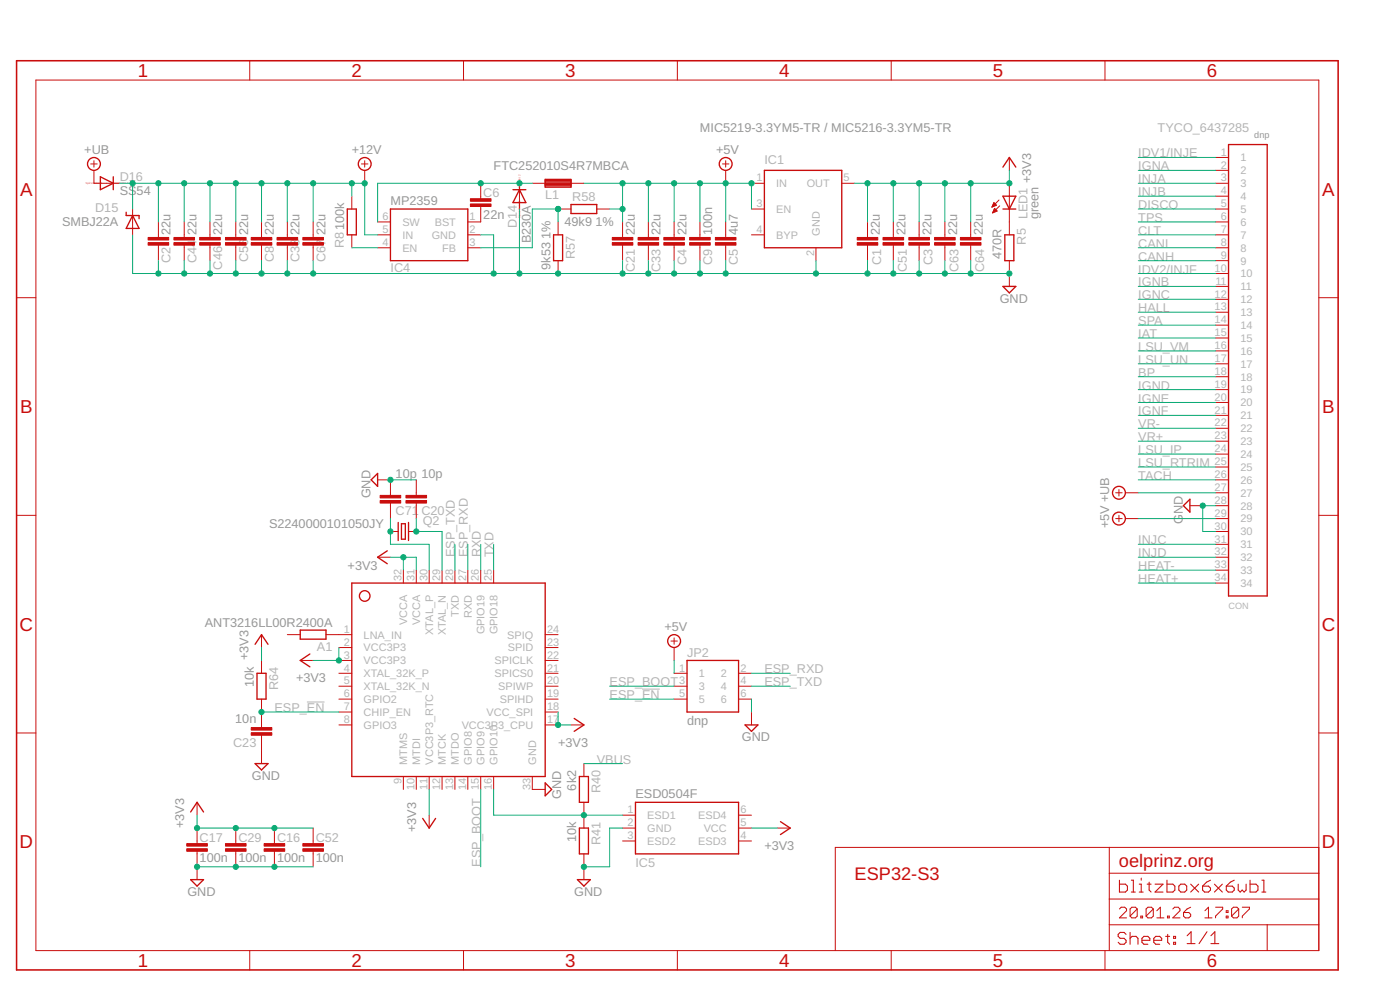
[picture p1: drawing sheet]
<svg xmlns="http://www.w3.org/2000/svg" width="420mm" height="297mm" viewBox="0 0 420 297" stroke-linecap="round" stroke-linejoin="round" font-family="sans-serif">
<path d="M92.1 210.6h5.3M192.7 206.8h5.3" fill="none" stroke="#b4b4b4" stroke-width=".3"/>
<g fill="none" stroke="#c90d0c" stroke-width=".3">
<path d="M75 18.2v5.8M139.1 18.2v5.8M203.3 18.2v5.8M267.5 18.2v5.8M331.6 18.2v5.8M10.8 24h385v261.2h-385zM27.2 49.2h2M28.2 51.1v3.9h7.7M28.2 48.2v1.9M105.6 58.9v3.8M108.5 49.2h1.9M109.5 48.2v1.9"/>
<path d="M109.5 51.1v3.9M144.3 55v4.6M155.9 55v7.7M159.7 55h3.9M171.4 55h3.8M216.8 49.2h2M217.8 48.2v1.9M217.8 51.1v3.9M225.5 55h3.9M252.6 55h3.9M302.9 47.2v3.9M302.9 55v15.5"/>
<path d="M364.8 55h3.9M364.8 47.2h3.9M364.8 51.1h3.9M364.8 58.9h3.9M39.8 62.7v7.8M47.5 66.6v4.6M47.5 73.6v4.6M55.3 66.6v4.6M55.3 73.6v4.6M63 66.6v4.6M63 73.6v4.6M70.8 66.6v4.6"/>
<path d="M70.8 73.6v4.6M78.5 66.6v4.6M78.5 73.6v4.6M86.2 66.6v4.6M86.2 73.6v4.6M94 66.6v4.6M94 73.6v4.6M105.6 70.5v3.8M113.3 70.5h3.9M113.3 66.6h3.9M113.3 74.3h3.9M140.4 70.5h3.9"/>
<path d="M140.4 74.3h3.9M144.3 62v4.6h-3.9M167.5 62.7h3.9M167.5 66.6v3.9M167.5 78.2v3.9M179.1 62.7h3.9M186.8 66.6v4.6M186.8 73.6v4.6M194.6 66.6v4.6M194.6 73.6v4.6M202.3 66.6v4.6M202.3 73.6v4.6"/>
<path d="M210.1 66.6v4.6M210.1 73.6v4.6M217.8 66.6v4.6M217.8 73.6v4.6M225.5 62.7h3.9M225.5 70.5h3.9M244.9 74.3v3.9M260.3 66.6v4.6M260.3 73.6v4.6M268.1 66.6v4.6M268.1 73.6v4.6M275.8 66.6v4.6"/>
<path d="M275.8 73.6v4.6M283.6 66.6v4.6M283.6 73.6v4.6M291.3 66.6v4.6M291.3 73.6v4.6M297.8 62h.4M297.9 61.7h.7M297.9 63.8h.3M298 61.6h1M298 63.5h.7M298 61.3h.8M298.1 61.2h.5"/>
<path d="M298.1 63.4h1M298.2 60.9h.2M298.2 63.1h.9M298.3 60.8l.7 .8-1.3 .5zM298.3 62.9h.6M298.4 62.7h.3M298.5 62.5l.8 .8-1.4 .6zM298.5 62.5h.1M299.8 60l-2.1 2.1M300 61.8l-2.1 2.1M302.9 78.2v7.7M364.8 62.7h3.9"/>
<path d="M364.8 70.5h3.9M364.8 66.6h3.9M364.8 74.3h3.9M364.8 78.2h3.9M5 89.3h5.8M364.8 82.1h3.9M364.8 85.9h3.9M364.8 89.8h3.9M364.8 93.7h3.9M364.8 97.6h3.9M395.8 89.3h5.8M364.8 101.4h3.9"/>
<path d="M364.8 105.3h3.9M364.8 109.2h3.9M364.8 113h3.9M364.8 116.9h3.9M364.8 120.8h3.9M364.8 124.6h3.9M364.8 128.5h3.9M364.8 132.4h3.9M364.8 136.2h3.9M5 154.6h5.8M113.3 144h3.9v4.6M117.2 159.5h2.3"/>
<path d="M117.2 150.9v4.7M122.6 159.5h2.3M124.9 144v4.6M124.9 150.9v4.7M334.8 147.8h2M334.8 155.6h2M335.8 146.9v1.9M335.8 154.6v1.9M337.8 147.8h3.8M337.8 155.6h3.8M357.1 151.7h3.9M364.8 159.5h3.9"/>
<path d="M364.8 144h3.9M364.8 147.8h3.9M364.8 151.7h3.9M364.8 155.6h3.9M364.8 140.1h3.9M395.8 154.6h5.8M113.3 167.2h3.9M121.1 171.1v3.8M124.9 171.1v3.8M128.8 171.1v3.8M132.7 171.1v3.8M136.5 171.1v3.8"/>
<path d="M140.4 171.1v3.8M144.3 171.1v3.8M148.1 171.1v3.8M364.8 167.2h3.9M364.8 163.3h3.9M364.8 171.1h3.9M364.8 174.9h3.9M78.5 190.4v3.9M78.5 198.2v3.8M86.2 190.4h3.9M90.1 198.2h3.9M97.8 190.4h7.8"/>
<path d="M101.7 194.3h3.9M101.7 198.2h3.9M163.6 190.4h3.9M163.6 194.3h3.9M163.6 198.2h3.9M201.4 192.3h1.9M202.3 191.4v1.9M202.3 194.3v3.9M5 219.9h5.8M78.5 209.8v8.5M101.7 202h3.9M101.7 205.9h3.9"/>
<path d="M101.7 209.8h3.9M101.7 213.6h3.9M101.7 217.5h3.9M163.6 202h3.9M163.6 205.9h3.9M163.6 209.8h3.9M163.6 213.6h3.9M163.6 217.5h3.9M171.4 217.5h3.8M202.3 202h3.9M202.3 205.9h3.9M202.3 209.8h3.9"/>
<path d="M221.7 202h3.8M221.7 205.9h3.8M221.7 209.8h3.8M225.5 213.6v3.9M395.8 219.9h5.8M78.5 220.6v8.5M121.1 233v3.9M124.9 233v3.9M128.8 233v3.9M132.7 233v3.9M136.5 233v3.9M140.4 233v3.9"/>
<path d="M144.3 233v3.9M148.1 233v3.9M159.7 233v3.9h3.9M175.2 229.1v3.9M59.1 240.7v3.9M59.1 248.5v4.6M59.1 255.4v8.5M70.8 248.5v4.6M70.8 255.4v4.7M82.4 248.5v4.6M82.4 255.4v4.7M94 248.5v4.6"/>
<path d="M94 255.4v4.7M128.8 244.6v3.9M175.2 240.7v7.8M175.2 256.2v7.7M186.8 244.6h3.9M186.8 248.5h3.9M186.8 252.3h3.9M221.7 244.6h3.8M221.7 248.5h3.8M221.7 252.3h3.8M233.3 248.5h3.9M332.9 254.3v30.9"/>
<path d="M395.8 254.3h-145.1v30.9M332.9 277.5h62.9M332.9 269.7h62.9M332.9 262h62.9M336 272.7l.5-.5h1l.6 .5v.6l-2.1 2.1h2.1M341.3 272.7v2.2l-.5 .5h-1.1l-.5-.5M341.3 272.7l-.5-.5h-1.1l-.5 .5v2.2M341.3 272.7l-2.1 2.2M342.4 274.9h.5v.5h-.5zM346.1 272.7v2.2l-.5 .5h-1.1l-.5-.5M346.1 272.7l-.5-.5h-1.1l-.5 .5v2.2M346.1 272.7l-2.1 2.2"/>
<path d="M347.2 275.4h2.1M347.2 273.3l1-1.1v3.2M350.4 274.9h.5v.5h-.5zM352 272.7l.5-.5h1.1l.5 .5v.6l-2.1 2.1h2.1M355.2 273.8h1.6l.5 .5v.6l-.5 .5h-1.1l-.5-.5zM357.3 272.2l-1 .5-1.1 1.1M361.6 275.4h2.1M361.6 273.3l1.1-1.1v3.2M364.8 272.2h2.1v.5l-2.1 2.2v.5M368 274.9h.6v.5h-.6zM368 273.3h.6v.5h-.6zM371.8 272.7v2.2l-.6 .5h-1l-.6-.5"/>
<path d="M371.8 272.7l-.6-.5h-1l-.6 .5v2.2M371.8 272.7l-2.2 2.2M372.8 272.2h2.2v.5l-2.2 2.2v.5M380.3 277.5v7.7M75 285.2v5.8M139.1 285.2v5.8M203.3 285.2v5.8M267.5 285.2v5.8M331.6 285.2v5.8"/>
</g>
<g fill="#c90d0c" stroke="#c90d0c" stroke-width=".3">
<path d="M199.2 71.2h6.2v.8h-6.2z"/>
<path d="M199.2 72.8h6.2v.8h-6.2z"/>
<path d="M67.7 254.7h6.2v.7h-6.2z"/>
<path d="M67.7 253.1h6.2v.8h-6.2z"/>
<path d="M257.3 71.2h6.1v.8h-6.1z"/>
<path d="M257.3 72.8h6.1v.8h-6.1z"/>
<path d="M265 71.2h6.2v.8h-6.2z"/>
<path d="M265 72.8h6.2v.8h-6.2z"/>
<path d="M52.2 71.2h6.2v.8h-6.2z"/>
<path d="M52.2 72.8h6.2v.8h-6.2z"/>
<path d="M59.9 71.2h6.2v.8h-6.2z"/>
<path d="M59.9 72.8h6.2v.8h-6.2z"/>
<path d="M67.7 71.2h6.2v.8h-6.2z"/>
<path d="M67.7 72.8h6.2v.8h-6.2z"/>
<path d="M141.2 61.2h6.2v.8h-6.2z"/>
<path d="M141.2 59.6h6.2v.8h-6.2z"/>
<path d="M183.7 71.2h6.2v.8h-6.2z"/>
<path d="M183.7 72.8h6.2v.8h-6.2z"/>
<path d="M191.5 71.2h6.2v.8h-6.2z"/>
<path d="M191.5 72.8h6.2v.8h-6.2z"/>
<path d="M44.4 71.2h6.2v.8h-6.2z"/>
<path d="M44.4 72.8h6.2v.8h-6.2z"/>
<path d="M75.4 71.2h6.2v.8h-6.2z"/>
<path d="M75.4 72.8h6.2v.8h-6.2z"/>
<path d="M207 72.8h6.1v.8h-6.1z"/>
<path d="M207 71.2h6.1v.8h-6.1z"/>
<path d="M79.3 254.7h6.1v.7h-6.1z"/>
<path d="M79.3 253.1h6.1v.8h-6.1z"/>
<path d="M56 254.7h6.2v.7h-6.2z"/>
<path d="M56 253.1h6.2v.8h-6.2z"/>
<path d="M121.8 150.2h6.2v.7h-6.2z"/>
<path d="M121.8 148.6h6.2v.8h-6.2z"/>
<path d="M114.1 150.2h6.2v.7h-6.2z"/>
<path d="M114.1 148.6h6.2v.8h-6.2z"/>
<path d="M75.4 219.8h6.2v.8h-6.2z"/>
<path d="M75.4 218.3h6.2v.8h-6.2z"/>
<path d="M272.8 71.2h6.1v.8h-6.1z"/>
<path d="M272.8 72.8h6.1v.8h-6.1z"/>
<path d="M214.7 71.2h6.2v.8h-6.2z"/>
<path d="M214.7 72.8h6.2v.8h-6.2z"/>
<path d="M83.1 71.2h6.2v.8h-6.2z"/>
<path d="M83.1 72.8h6.2v.8h-6.2z"/>
<path d="M90.9 253.1h6.2v.8h-6.2z"/>
<path d="M90.9 254.7h6.2v.7h-6.2z"/>
<path d="M280.5 71.2h6.2v.8h-6.2z"/>
<path d="M280.5 72.8h6.2v.8h-6.2z"/>
<path d="M288.2 71.2h6.2v.8h-6.2z"/>
<path d="M288.2 72.8h6.2v.8h-6.2z"/>
<path d="M90.9 71.2h6.2v.8h-6.2z"/>
<path d="M90.9 72.8h6.2v.8h-6.2z"/>
</g>
<g fill="none" stroke="#c90d0c" stroke-width=".32">
<path d="M336 264.1v3.6h1.8l.5-.6v-1.2l-.5-.6h-1.8M339.2 279.8v3.5M339.5 267.7h1.2M339.5 264.1h.6v3.6M341.9 267.7h1.2M341.9 265.3h.6v2.4M342.5 263.5v.6M344.3 265.3h1.2M344.9 264.7v2.4l.6 .6M346.6 265.3h2.4l-2.4 2.4h2.4M350.2 264.1v3.6h1.8l.6-.6v-1.2l-.6-.6h-1.8M353.8 265.9l.6-.6h1.2l.6 .6v1.2l-.6 .6h-1.2l-.6-.6z"/>
<path d="M357.3 265.3l2.4 2.4M359.7 265.3l-2.4 2.4M360.9 265.9h1.8l.6 .6v.6l-.6 .6h-1.2l-.6-.6zM362.2 279.6l-2.3 3.5M363.3 264.1l-1.2 .6-1.2 1.2M364.5 265.3l2.3 2.4M366.8 265.3l-2.3 2.4M368 265.9h1.8l.6 .6v.6l-.6 .6h-1.2l-.6-.6zM370.4 264.1l-1.2 .6-1.2 1.2M371.6 265.3v1.8l.6 .6 .6-.6 .6 .6 .6-.6v-1.8M375.2 264.1v3.6h1.7l.6-.6v-1.2l-.6-.6h-1.7M378.7 267.7h1.2"/>
<path d="M378.7 264.1h.6v3.6M337.9 280.4l-.5-.6h-1.2l-.6 .6v.5l.6 .6h1.2l.5 .6v.6l-.5 .6h-1.2l-.6-.6M339.2 281.5l.5-.6h1.2l.6 .6v1.8M342.7 282.1h2.4v-.6l-.6-.6h-1.2l-.6 .6v1.2l.6 .6h1.2M346.3 282.1h2.3v-.6l-.6-.6h-1.1l-.6 .6v1.2l.6 .6h1.1M349.8 280.9h1.2M350.4 280.4v2.3l.6 .6M352.2 280.9h.6v.6h-.6zM352.2 282.7h.6v.6h-.6zM356.3 280.8l1.2-1.2v3.5M356.3 283.1h2.3M363.4 283.1h2.4"/>
<path d="M363.4 280.8l1.2-1.2v3.5"/>
</g>
<path d="M5 18.2h396.6v272.8h-396.6z" fill="none" stroke="#c90d0c" stroke-width=".47"/>
<g fill="none" stroke="#c90d0c" stroke-width=".4">
<path d="M30.1 53l3.9 2-3.9 1.9zM34 53v3.9M153.9 56.9h3.9M155.9 56.9l1.9 3.9h-3.9zM163.6 53.8h7.8v2.4h-7.8zM163.6 55.8h7.8M163.6 55.4h7.8M163.6 54.2h7.8M163.6 54.6h7.8M163.6 55h7.8M229.4 51.1h23.2v23.2h-23.2zM301 58.9h3.9l-2 3.8z"/>
<path d="M301 50.1l1.9-2.9 2 2.9M368.7 43.4h11.6v135.4h-11.6zM37.9 63.7v1h3.8v.9M39.8 64.7l1.9 3.8h-3.8zM104.2 62.7h2.7v7.8h-2.7zM117.2 62.7h23.2v15.5h-23.2zM166.1 70.5h2.7v7.7h-2.7zM171.4 61.4h7.7v2.7h-7.7zM301 62.7h3.9M301.6 70.5h2.7v7.7h-2.7zM301 85.9h3.9l-2 2zM111.4 144l1.9-2v3.9z"/>
<path d="M119.5 156.8v5.4M120.5 157.1h1.1v4.7h-1.1zM122.6 156.8v5.4M355.2 151.7l1.9-1.9v3.8zM105.6 174.9h58v58.1h-58zM116.2 165.3l-2.9 1.9 2.9 1.9M76.6 193.3l1.9-2.9 1.9 2.9M90.1 189.1h7.7v2.7h-7.7zM93 196.2l-2.9 2 2.9 1.9M206.2 198.2h15.5v15.4h-15.5zM77.1 202h2.7v7.8h-2.7zM172.3 215.6l2.9 1.9-2.9 1.9"/>
<path d="M223.6 217.5h3.9l-2 1.9zM76.6 229.1h3.8l-1.9 1.9zM163.6 234.9l2 2-2 1.9zM173.9 233h2.7v7.7h-2.7zM57.2 243.6l1.9-2.9 2 2.9M126.9 245.6l1.9 2.9 1.9-2.9M173.9 248.5h2.7v7.7h-2.7zM190.7 240.7h31v15.5h-31zM234.2 246.5l3 2-3 1.9M57.2 263.9h3.9l-2 2zM173.3 263.9h3.9l-2 2z"/>
<circle cx="28.2" cy="49.2" r="1.93"/>
<circle cx="109.5" cy="49.2" r="1.93"/>
<circle cx="217.8" cy="49.2" r="1.93"/>
<circle cx="335.8" cy="147.8" r="1.93"/>
<circle cx="335.8" cy="155.6" r="1.93"/>
<circle cx="109.5" cy="178.8" r="1.59"/>
<circle cx="202.3" cy="192.3" r="1.93"/>
</g>
<g fill="none" stroke="#0dab76" stroke-width=".3">
<path d="M35.9 55h73.6v15.5h3.8M39.8 55v7.7M47.5 55v11.6M55.3 55v11.6M63 55v11.6M70.8 55v11.6M78.5 55v11.6M86.2 55v11.6M94 55v11.6M105.6 55v3.9M159.7 55h-46.4v11.6M175.2 55h50.3v7.7"/>
<path d="M186.8 55v11.6M194.6 55v11.6M202.3 55v11.6M210.1 55v11.6M217.8 55v11.6M260.3 55v11.6M268.1 55v11.6M275.8 55v11.6M283.6 55v11.6M291.3 55v11.6M302.9 51.1v3.9h-46.4M341.6 55h23.2"/>
<path d="M341.6 51.1h23.2M341.6 58.9h23.2M341.6 47.2h23.2M39.8 70.5v11.6h263.1M47.5 78.2v3.9M55.3 78.2v3.9M63 78.2v3.9M70.8 78.2v3.9M78.5 78.2v3.9M86.2 78.2v3.9M94 78.2v3.9M105.6 74.3h7.7"/>
<path d="M144.3 70.5h3.8v11.6M155.9 62.7v19.4M167.5 66.6v-3.9h-7.8v11.6h-15.4M183 62.7h3.8M186.8 78.2v3.9M194.6 78.2v3.9M202.3 78.2v3.9M210.1 78.2v3.9M217.8 78.2v3.9M244.9 78.2v3.9M260.3 78.2v3.9M268.1 78.2v3.9"/>
<path d="M275.8 78.2v3.9M283.6 78.2v3.9M291.3 78.2v3.9M341.6 70.5h23.2M341.6 62.7h23.2M341.6 74.3h23.2M341.6 66.6h23.2M341.6 78.2h23.2M341.6 82.1h23.2M341.6 97.6h23.2M341.6 89.8h23.2M341.6 85.9h23.2"/>
<path d="M341.6 93.7h23.2M341.6 101.4h23.2M341.6 116.9h23.2M341.6 113h23.2M341.6 105.3h23.2M341.6 109.2h23.2M341.6 128.5h23.2M341.6 132.4h23.2M341.6 124.6h23.2M341.6 120.8h23.2M341.6 136.2h23.2M117.2 144h7.7"/>
<path d="M117.2 155.6v7.7h11.6v7.8M124.9 155.6v3.9h7.8v11.6M341.6 144h23.2M341.6 147.8h23.2M341.6 155.6h23.2M341.6 140.1h23.2M364.8 151.7h-3.8v7.8h3.8M117.2 167.2h7.7v3.9M121.1 167.2v3.9M136.5 163.3v7.8M140.4 163.3v7.8M144.3 163.3v7.8"/>
<path d="M148.1 163.3v7.8M341.6 167.2h23.2M341.6 163.3h23.2M341.6 171.1h23.2M341.6 174.9h23.2M78.5 194.3v3.9M101.7 194.3v3.9h-7.7M202.3 198.2v3.8M78.5 213.6h23.2M167.5 213.6v3.9h3.9M183 205.9h19.3M183 209.8h19.3"/>
<path d="M225.5 209.8v3.8M225.5 205.9h11.7M225.5 202h11.7M128.8 236.9v7.7M144.3 236.9v23.2M148.1 236.9v7.7h38.7M175.2 229.1h11.6M59.1 244.6v3.9h34.9M186.8 248.5h-3.8v11.6h-7.8M225.5 248.5h7.8M59.1 260.1h34.9"/>
</g>
<g fill="#0dab76" stroke="#0dab76" stroke-width=".3">
<circle cx="70.8" cy="260.1" r=".78"/>
<circle cx="59.1" cy="260.1" r=".78"/>
<circle cx="82.4" cy="260.1" r=".78"/>
<circle cx="117.2" cy="144" r=".78"/>
<circle cx="361" cy="151.7" r=".78"/>
<circle cx="175.2" cy="260.1" r=".78"/>
<circle cx="55.3" cy="82.1" r=".78"/>
<circle cx="63" cy="82.1" r=".78"/>
<circle cx="47.5" cy="82.1" r=".78"/>
<circle cx="167.5" cy="82.1" r=".78"/>
<circle cx="155.9" cy="82.1" r=".78"/>
<circle cx="244.9" cy="82.1" r=".78"/>
<circle cx="260.3" cy="82.1" r=".78"/>
<circle cx="268.1" cy="82.1" r=".78"/>
<circle cx="70.8" cy="82.1" r=".78"/>
<circle cx="148.1" cy="82.1" r=".78"/>
<circle cx="78.5" cy="82.1" r=".78"/>
<circle cx="275.8" cy="82.1" r=".78"/>
<circle cx="210.1" cy="82.1" r=".78"/>
<circle cx="202.3" cy="82.1" r=".78"/>
<circle cx="194.6" cy="82.1" r=".78"/>
<circle cx="186.8" cy="82.1" r=".78"/>
<circle cx="217.8" cy="82.1" r=".78"/>
<circle cx="86.2" cy="82.1" r=".78"/>
<circle cx="283.6" cy="82.1" r=".78"/>
<circle cx="291.3" cy="82.1" r=".78"/>
<circle cx="302.9" cy="82.1" r=".78"/>
<circle cx="94" cy="82.1" r=".78"/>
<circle cx="70.8" cy="248.5" r=".78"/>
<circle cx="59.1" cy="248.5" r=".78"/>
<circle cx="82.4" cy="248.5" r=".78"/>
<circle cx="121.1" cy="167.2" r=".78"/>
<circle cx="101.7" cy="198.2" r=".78"/>
<circle cx="167.5" cy="217.5" r=".78"/>
<circle cx="260.3" cy="55" r=".78"/>
<circle cx="268.1" cy="55" r=".78"/>
<circle cx="275.8" cy="55" r=".78"/>
<circle cx="283.6" cy="55" r=".78"/>
<circle cx="291.3" cy="55" r=".78"/>
<circle cx="302.9" cy="55" r=".78"/>
<circle cx="186.8" cy="55" r=".78"/>
<circle cx="186.8" cy="62.7" r=".78"/>
<circle cx="194.6" cy="55" r=".78"/>
<circle cx="225.5" cy="55" r=".78"/>
<circle cx="202.3" cy="55" r=".78"/>
<circle cx="210.1" cy="55" r=".78"/>
<circle cx="217.8" cy="55" r=".78"/>
<circle cx="39.8" cy="55" r=".78"/>
<circle cx="55.3" cy="55" r=".78"/>
<circle cx="63" cy="55" r=".78"/>
<circle cx="70.8" cy="55" r=".78"/>
<circle cx="47.5" cy="55" r=".78"/>
<circle cx="105.6" cy="55" r=".78"/>
<circle cx="109.5" cy="55" r=".78"/>
<circle cx="78.5" cy="55" r=".78"/>
<circle cx="86.2" cy="55" r=".78"/>
<circle cx="94" cy="55" r=".78"/>
<circle cx="144.3" cy="55" r=".78"/>
<circle cx="155.9" cy="55" r=".78"/>
<circle cx="167.5" cy="62.7" r=".78"/>
<circle cx="78.5" cy="213.6" r=".78"/>
<circle cx="117.2" cy="159.5" r=".78"/>
<circle cx="124.9" cy="159.5" r=".78"/>
<circle cx="175.2" cy="244.6" r=".78"/>
</g>
<g font-size="5.6" fill="#c90d0c">
<text x="41.3" y="23.1">1</text>
<text x="105.5" y="23.1">2</text>
<text x="169.7" y="23.1">3</text>
<text x="233.8" y="23.1">4</text>
<text x="298" y="23.1">5</text>
<text x="362.2" y="23.1">6</text>
<text x="6" y="58.7">A</text>
<text x="396.8" y="58.7">A</text>
<text x="6" y="124">B</text>
<text x="396.8" y="124">B</text>
<text x="5.9" y="189.3">C</text>
<text x="396.7" y="189.3">C</text>
<text x="5.9" y="254.6">D</text>
<text x="396.7" y="254.6">D</text>
<text x="41.3" y="290.1">1</text>
<text x="105.5" y="290.1">2</text>
<text x="169.7" y="290.1">3</text>
<text x="233.8" y="290.1">4</text>
<text x="298" y="290.1">5</text>
<text x="362.2" y="290.1">6</text>
</g>
<g font-size="5.5" fill="#c90d0c">
<text x="256.5" y="263.9">ESP32-S3</text>
<text x="335.8" y="260.1">oelprinz.org</text>
</g>
<g font-size="3.8" fill="#969696">
<text x="210.1" y="39.5">MIC5219-3.3YM5-TR / MIC5216-3.3YM5-TR</text>
<text x="25.3" y="46.3">+UB</text>
<text x="105.6" y="46.3">+12V</text>
<text x="214.9" y="46.3">+5V</text>
<text x="148.1" y="51.1">FTC252010S4R7MBCA</text>
<text x="35.9" y="58.5">SS54</text>
<text x="309.5" y="55" transform="rotate(-90 309.5 55)">+3V3</text>
<text x="117.2" y="61.6">MP2359</text>
<text x="145" y="65.6">22n</text>
<text x="311.6" y="65.8" transform="rotate(-90 311.6 65.8)">green</text>
<text x="18.6" y="67.9">SMBJ22A</text>
<text x="51.2" y="70.5" transform="rotate(-90 51.2 70.5)">22u</text>
<text x="59" y="70.5" transform="rotate(-90 59 70.5)">22u</text>
<text x="66.7" y="70.5" transform="rotate(-90 66.7 70.5)">22u</text>
<text x="74.4" y="70.5" transform="rotate(-90 74.4 70.5)">22u</text>
<text x="82.2" y="70.5" transform="rotate(-90 82.2 70.5)">22u</text>
<text x="89.9" y="70.5" transform="rotate(-90 89.9 70.5)">22u</text>
<text x="97.6" y="70.5" transform="rotate(-90 97.6 70.5)">22u</text>
<text x="103.3" y="69" transform="rotate(-90 103.3 69)">100k</text>
<text x="165.2" y="71.6" transform="rotate(-90 165.2 71.6)">1%</text>
<text x="169.4" y="67.8">49k9</text>
<text x="178.7" y="67.8">1%</text>
<text x="190.5" y="70.5" transform="rotate(-90 190.5 70.5)">22u</text>
<text x="198.3" y="70.5" transform="rotate(-90 198.3 70.5)">22u</text>
<text x="206" y="70.5" transform="rotate(-90 206 70.5)">22u</text>
<text x="213.7" y="70.5" transform="rotate(-90 213.7 70.5)">100n</text>
<text x="221.5" y="70.5" transform="rotate(-90 221.5 70.5)">4u7</text>
<text x="264" y="70.5" transform="rotate(-90 264 70.5)">22u</text>
<text x="271.8" y="70.5" transform="rotate(-90 271.8 70.5)">22u</text>
<text x="279.5" y="70.5" transform="rotate(-90 279.5 70.5)">22u</text>
<text x="287.3" y="70.5" transform="rotate(-90 287.3 70.5)">22u</text>
<text x="295" y="70.5" transform="rotate(-90 295 70.5)">22u</text>
<text x="159.3" y="73" transform="rotate(-90 159.3 73)">B230A</text>
<text x="300.6" y="77.6" transform="rotate(-90 300.6 77.6)">470R</text>
<text x="165.2" y="80.9" transform="rotate(-90 165.2 80.9)">9k53</text>
<text x="300" y="90.8">GND</text>
<text x="118.7" y="143.4">10p 10p</text>
<text x="111.2" y="149.5" transform="rotate(-90 111.2 149.5)">GND</text>
<text x="80.7" y="158.3">S2240000101050JY</text>
<text x="332.9" y="158.5" transform="rotate(-90 332.9 158.5)">+5V +UB</text>
<text x="355" y="157.3" transform="rotate(-90 355 157.3)">GND</text>
<text x="104.3" y="171.1">+3V3</text>
<text x="61.4" y="188.1">ANT3216LL00R2400A</text>
<text x="199.4" y="189.4">+5V</text>
<text x="74.6" y="198.2" transform="rotate(-90 74.6 198.2)">+3V3</text>
<text x="76.2" y="206.2" transform="rotate(-90 76.2 206.2)">10k</text>
<text x="88.8" y="204.7">+3V3</text>
<text x="70.6" y="216.9">10n</text>
<text x="206.2" y="217.5">dnp</text>
<text x="167.5" y="224.1">+3V3</text>
<text x="222.6" y="222.3">GND</text>
<text x="75.6" y="233.9">GND</text>
<text x="168.5" y="239.8" transform="rotate(-90 168.5 239.8)">GND</text>
<text x="172.9" y="237.2" transform="rotate(-90 172.9 237.2)">6k2</text>
<text x="190.7" y="239.6">ESD0504F</text>
<text x="55.3" y="248.5" transform="rotate(-90 55.3 248.5)">+3V3</text>
<text x="124.9" y="249.7" transform="rotate(-90 124.9 249.7)">+3V3</text>
<text x="172.9" y="252.7" transform="rotate(-90 172.9 252.7)">10k</text>
<text x="229.4" y="255">+3V3</text>
<text x="59.9" y="258.7">100n</text>
<text x="71.5" y="258.7">100n</text>
<text x="83.1" y="258.7">100n</text>
<text x="94.7" y="258.7">100n</text>
<text x="56.2" y="268.8">GND</text>
<text x="172.3" y="268.8">GND</text>
</g>
<g font-size="3.8" fill="#b4b4b4">
<text x="347.4" y="39.5">TYCO_6437285</text>
<text x="341.6" y="47.2">IDV1/INJE</text>
<text x="229.4" y="49.2">IC1</text>
<text x="341.6" y="51.1">IGNA</text>
<text x="35.9" y="54.3">D16</text>
<text x="145" y="59">C6</text>
<text x="163.6" y="59.6">L1</text>
<text x="341.6" y="58.9">INJB</text>
<text x="341.6" y="55">INJA</text>
<text x="28.6" y="63.7">D15</text>
<text x="171.7" y="60.4">R58</text>
<text x="308.3" y="65.8" transform="rotate(-90 308.3 65.8)">LED1</text>
<text x="341.6" y="62.7">DISCO</text>
<text x="155.1" y="68.5" transform="rotate(-90 155.1 68.5)">D14</text>
<text x="341.6" y="70.5">CLT</text>
<text x="341.6" y="66.6">TPS</text>
<text x="103.2" y="74.6" transform="rotate(-90 103.2 74.6)">R8</text>
<text x="172.5" y="77.8" transform="rotate(-90 172.5 77.8)">R57</text>
<text x="307.9" y="73.4" transform="rotate(-90 307.9 73.4)">R5</text>
<text x="341.6" y="74.3">CANL</text>
<text x="51.2" y="79" transform="rotate(-90 51.2 79)">C2</text>
<text x="59" y="79" transform="rotate(-90 59 79)">C44</text>
<text x="66.7" y="80.9" transform="rotate(-90 66.7 80.9)">C46</text>
<text x="74.4" y="78.6" transform="rotate(-90 74.4 78.6)">C56</text>
<text x="82.2" y="78.6" transform="rotate(-90 82.2 78.6)">C8</text>
<text x="89.9" y="78.6" transform="rotate(-90 89.9 78.6)">C38</text>
<text x="97.6" y="78.6" transform="rotate(-90 97.6 78.6)">C67</text>
<text x="117.2" y="81.7">IC4</text>
<text x="190.5" y="81.7" transform="rotate(-90 190.5 81.7)">C21</text>
<text x="198.3" y="81.7" transform="rotate(-90 198.3 81.7)">C33</text>
<text x="206" y="79.6" transform="rotate(-90 206 79.6)">C4</text>
<text x="213.7" y="79.6" transform="rotate(-90 213.7 79.6)">C9</text>
<text x="221.5" y="79.6" transform="rotate(-90 221.5 79.6)">C5</text>
<text x="264.4" y="79.6" transform="rotate(-90 264.4 79.6)">C1</text>
<text x="272.2" y="81.7" transform="rotate(-90 272.2 81.7)">C51</text>
<text x="279.9" y="79.6" transform="rotate(-90 279.9 79.6)">C3</text>
<text x="287.6" y="81.7" transform="rotate(-90 287.6 81.7)">C63</text>
<text x="295.4" y="81.7" transform="rotate(-90 295.4 81.7)">C64</text>
<text x="341.6" y="78.2">CANH</text>
<text x="341.6" y="82.1">IDV2/INJF</text>
<text x="341.6" y="89.8">IGNC</text>
<text x="341.6" y="85.9">IGNB</text>
<text x="341.6" y="93.7">HALL</text>
<text x="341.6" y="101.4">IAT</text>
<text x="341.6" y="97.5">SPA</text>
<text x="341.6" y="105.3">LSU_VM</text>
<text x="341.6" y="113">BP</text>
<text x="341.6" y="109.2">LSU_UN</text>
<text x="341.6" y="116.9">IGND</text>
<text x="341.6" y="124.6">IGNF</text>
<text x="341.6" y="120.8">IGNE</text>
<text x="341.6" y="128.5">VR-</text>
<text x="341.6" y="132.4">VR+</text>
<text x="341.6" y="136.2">LSU_IP</text>
<text x="341.6" y="144">TACH</text>
<text x="341.6" y="140.1">LSU_RTRIM</text>
<text x="118.7" y="154.6">C71</text>
<text x="126.5" y="154.6">C20</text>
<text x="126.9" y="157.5">Q2</text>
<text x="136.5" y="167.2" transform="rotate(-90 136.5 167.2)">ESP_TXD</text>
<text x="140.4" y="167.2" transform="rotate(-90 140.4 167.2)">ESP_RXD</text>
<text x="144.3" y="167.2" transform="rotate(-90 144.3 167.2)">RXD</text>
<text x="148.1" y="167.2" transform="rotate(-90 148.1 167.2)">TXD</text>
<text x="341.6" y="167.2">INJD</text>
<text x="341.6" y="163.3">INJC</text>
<text x="341.6" y="171.1">HEAT-</text>
<text x="341.6" y="174.9">HEAT+</text>
<text x="95.1" y="195.4">A1</text>
<text x="206.2" y="197">JP2</text>
<text x="229.4" y="202">ESP_RXD</text>
<text x="83.5" y="207.1" transform="rotate(-90 83.5 207.1)">R64</text>
<text x="183" y="205.9">ESP_BOOT</text>
<text x="183" y="209.8">ESP_EN</text>
<text x="229.4" y="205.9">ESP_TXD</text>
<text x="82.4" y="213.6">ESP_EN</text>
<text x="70" y="224.3">C23</text>
<text x="179.1" y="229.1">VBUS</text>
<text x="180.2" y="238" transform="rotate(-90 180.2 238)">R40</text>
<text x="59.9" y="252.5">C17</text>
<text x="71.5" y="252.5">C29</text>
<text x="83.1" y="252.5">C16</text>
<text x="94.7" y="252.5">C52</text>
<text x="180.2" y="253.5" transform="rotate(-90 180.2 253.5)">R41</text>
<text x="144.3" y="260.1" transform="rotate(-90 144.3 260.1)">ESP_BOOT</text>
<text x="190.7" y="260.1">IC5</text>
</g>
<g font-size="3.3" fill="#b4b4b4">
<text x="366.3" y="46.7">1</text>
<text x="366.3" y="50.6">2</text>
<text x="372.3" y="48.4">1</text>
<text x="372.3" y="52.3">2</text>
<text x="227" y="54.4">1</text>
<text x="233" y="56.1">IN</text>
<text x="242.1" y="56.2">OUT</text>
<text x="253.2" y="54.4">5</text>
<text x="366.3" y="54.4">3</text>
<text x="366.3" y="58.3">4</text>
<text x="372.3" y="56.1">3</text>
<text x="227" y="62.2">3</text>
<text x="233" y="63.9">EN</text>
<text x="366.3" y="62.2">5</text>
<text x="372.3" y="60">4</text>
<text x="372.3" y="63.9">5</text>
<text x="114.8" y="69.9">5</text>
<text x="114.8" y="66.1">6</text>
<text x="120.7" y="71.6">IN</text>
<text x="120.7" y="67.8">SW</text>
<text x="129.6" y="71.6">GND</text>
<text x="130.5" y="67.8">BST</text>
<text x="140.9" y="66.1">1</text>
<text x="140.9" y="69.9">2</text>
<text x="227" y="69.9">4</text>
<text x="233" y="71.6">BYP</text>
<text x="246" y="70.8" transform="rotate(-90 246 70.8)">GND</text>
<text x="366.3" y="66.1">6</text>
<text x="366.3" y="69.9">7</text>
<text x="372.3" y="67.8">6</text>
<text x="372.3" y="71.6">7</text>
<text x="114.8" y="73.8">4</text>
<text x="120.7" y="75.5">EN</text>
<text x="132.7" y="75.5">FB</text>
<text x="140.9" y="73.8">3</text>
<text x="244.3" y="76.7" transform="rotate(-90 244.3 76.7)">2</text>
<text x="366.3" y="73.8">8</text>
<text x="366.3" y="77.7">9</text>
<text x="372.3" y="75.5">8</text>
<text x="364.5" y="81.5">10</text>
<text x="372.3" y="79.4">9</text>
<text x="372.3" y="83.2">10</text>
<text x="364.5" y="89.3">12</text>
<text x="364.8" y="85.4">11</text>
<text x="372.3" y="87.1">11</text>
<text x="364.5" y="93.1">13</text>
<text x="372.3" y="91">12</text>
<text x="372.3" y="94.8">13</text>
<text x="364.5" y="97">14</text>
<text x="364.5" y="100.9">15</text>
<text x="372.3" y="98.7">14</text>
<text x="364.5" y="104.7">16</text>
<text x="372.3" y="102.6">15</text>
<text x="372.3" y="106.4">16</text>
<text x="364.5" y="108.6">17</text>
<text x="364.5" y="112.5">18</text>
<text x="372.3" y="110.3">17</text>
<text x="364.5" y="116.4">19</text>
<text x="372.3" y="114.2">18</text>
<text x="372.3" y="118.1">19</text>
<text x="364.5" y="120.2">20</text>
<text x="364.5" y="124.1">21</text>
<text x="372.3" y="121.9">20</text>
<text x="372.3" y="125.8">21</text>
<text x="364.5" y="128">22</text>
<text x="364.5" y="131.8">23</text>
<text x="372.3" y="129.7">22</text>
<text x="364.5" y="135.7">24</text>
<text x="372.3" y="133.5">23</text>
<text x="372.3" y="137.4">24</text>
<text x="364.5" y="139.6">25</text>
<text x="364.5" y="143.4">26</text>
<text x="372.3" y="141.3">25</text>
<text x="364.5" y="147.3">27</text>
<text x="372.3" y="145.1">26</text>
<text x="372.3" y="149">27</text>
<text x="364.5" y="151.2">28</text>
<text x="364.5" y="155">29</text>
<text x="372.3" y="152.9">28</text>
<text x="364.5" y="158.9">30</text>
<text x="372.3" y="156.8">29</text>
<text x="372.3" y="160.6">30</text>
<text x="364.5" y="162.8">31</text>
<text x="364.5" y="166.7">32</text>
<text x="372.3" y="164.5">31</text>
<text x="364.5" y="170.5">33</text>
<text x="372.3" y="168.4">32</text>
<text x="372.3" y="172.2">33</text>
<text x="120.5" y="174.4" transform="rotate(-90 120.5 174.4)">32</text>
<text x="124.4" y="174.4" transform="rotate(-90 124.4 174.4)">31</text>
<text x="128.3" y="174.4" transform="rotate(-90 128.3 174.4)">30</text>
<text x="132.1" y="174.4" transform="rotate(-90 132.1 174.4)">29</text>
<text x="136" y="174.4" transform="rotate(-90 136 174.4)">28</text>
<text x="139.9" y="174.4" transform="rotate(-90 139.9 174.4)">27</text>
<text x="143.7" y="174.4" transform="rotate(-90 143.7 174.4)">26</text>
<text x="147.6" y="174.4" transform="rotate(-90 147.6 174.4)">25</text>
<text x="364.5" y="174.4">34</text>
<text x="372.3" y="176.1">34</text>
<text x="137.7" y="185.1" transform="rotate(-90 137.7 185.1)">TXD</text>
<text x="141.6" y="185.4" transform="rotate(-90 141.6 185.4)">RXD</text>
<text x="103.2" y="189.9">1</text>
<text x="109.1" y="191.6">LNA_IN</text>
<text x="122.2" y="187.6" transform="rotate(-90 122.2 187.6)">VCCA</text>
<text x="126.1" y="187.6" transform="rotate(-90 126.1 187.6)">VCCA</text>
<text x="130" y="190.5" transform="rotate(-90 130 190.5)">XTAL_P</text>
<text x="133.8" y="190.6" transform="rotate(-90 133.8 190.6)">XTAL_N</text>
<text x="145.4" y="190.4" transform="rotate(-90 145.4 190.4)">GPIO19</text>
<text x="149.3" y="190.4" transform="rotate(-90 149.3 190.4)">GPIO18</text>
<text x="152.2" y="191.6">SPIQ</text>
<text x="164.2" y="189.9">24</text>
<text x="103.2" y="193.7">2</text>
<text x="103.2" y="197.6">3</text>
<text x="109.1" y="195.4">VCC3P3</text>
<text x="152.4" y="195.5">SPID</text>
<text x="164.2" y="197.6">22</text>
<text x="164.2" y="193.7">23</text>
<text x="103.2" y="201.5">4</text>
<text x="109.1" y="199.3">VCC3P3</text>
<text x="109.1" y="203.2">XTAL_32K_P</text>
<text x="148.4" y="203.2">SPICS0</text>
<text x="148.4" y="199.3">SPICLK</text>
<text x="164.2" y="201.5">21</text>
<text x="203.8" y="201.5">1</text>
<text x="209.7" y="203.2">1</text>
<text x="216.3" y="203.2">2</text>
<text x="222.2" y="201.5">2</text>
<text x="103.2" y="205.4">5</text>
<text x="103.2" y="209.2">6</text>
<text x="109.1" y="207.1">XTAL_32K_N</text>
<text x="149.5" y="207.1">SPIWP</text>
<text x="164.2" y="209.2">19</text>
<text x="164.2" y="205.4">20</text>
<text x="203.8" y="205.4">3</text>
<text x="203.8" y="209.2">5</text>
<text x="209.7" y="207.1">3</text>
<text x="216.3" y="207.1">4</text>
<text x="222.2" y="205.4">4</text>
<text x="222.2" y="209.2">6</text>
<text x="103.2" y="213.1">7</text>
<text x="109.1" y="210.9">GPIO2</text>
<text x="109.1" y="214.8">CHIP_EN</text>
<text x="146" y="214.8">VCC_SPI</text>
<text x="150" y="210.9">SPIHD</text>
<text x="164.2" y="213.1">18</text>
<text x="209.7" y="210.9">5</text>
<text x="216.3" y="210.9">6</text>
<text x="103.2" y="217">8</text>
<text x="109.1" y="218.7">GPIO3</text>
<text x="138.6" y="218.7">VCC3P3_CPU</text>
<text x="164.2" y="217">17</text>
<text x="122.2" y="229.4" transform="rotate(-90 122.2 229.4)">MTMS</text>
<text x="126.1" y="229.4" transform="rotate(-90 126.1 229.4)">MTDI</text>
<text x="130" y="229.4" transform="rotate(-90 130 229.4)">VCC3P3_RTC</text>
<text x="133.8" y="229.4" transform="rotate(-90 133.8 229.4)">MTCK</text>
<text x="137.7" y="229.4" transform="rotate(-90 137.7 229.4)">MTDO</text>
<text x="141.6" y="229.4" transform="rotate(-90 141.6 229.4)">GPIO8</text>
<text x="145.4" y="229.4" transform="rotate(-90 145.4 229.4)">GPIO9</text>
<text x="149.3" y="229.4" transform="rotate(-90 149.3 229.4)">GPIO10</text>
<text x="160.9" y="229.4" transform="rotate(-90 160.9 229.4)">GND</text>
<text x="120.5" y="235.3" transform="rotate(-90 120.5 235.3)">9</text>
<text x="124.4" y="237.2" transform="rotate(-90 124.4 237.2)">10</text>
<text x="128.3" y="236.9" transform="rotate(-90 128.3 236.9)">11</text>
<text x="132.1" y="237.2" transform="rotate(-90 132.1 237.2)">12</text>
<text x="136" y="237.2" transform="rotate(-90 136 237.2)">13</text>
<text x="139.9" y="237.2" transform="rotate(-90 139.9 237.2)">14</text>
<text x="143.7" y="237.2" transform="rotate(-90 143.7 237.2)">15</text>
<text x="147.6" y="237.2" transform="rotate(-90 147.6 237.2)">16</text>
<text x="159.2" y="237.2" transform="rotate(-90 159.2 237.2)">33</text>
<text x="188.3" y="244">1</text>
<text x="194.3" y="245.7">ESD1</text>
<text x="209.5" y="245.8">ESD4</text>
<text x="222.2" y="244">6</text>
<text x="188.3" y="247.9">2</text>
<text x="188.3" y="251.8">3</text>
<text x="194.3" y="249.6">GND</text>
<text x="211.2" y="249.6">VCC</text>
<text x="222.2" y="251.8">4</text>
<text x="222.2" y="247.9">5</text>
<text x="194.3" y="253.5">ESD2</text>
<text x="209.5" y="253.5">ESD3</text>
</g>
<text font-size="2.7" fill="#969696" x="376.4" y="41.4">dnp</text>
<text font-size="2.7" fill="#b4b4b4" x="368.7" y="182.7">CON</text>
<g font-size=".9" fill="#ffba08">
<text x="25.7" y="55.3">SpiceOrder</text>
<text x="30.3" y="55.3">1</text>
<text x="33.4" y="55.3">SpiceOrder 2</text>
<text x="156.2" y="57.5" transform="rotate(-90 156.2 57.5)">SpiceOrder 2</text>
<text x="156.2" y="65.3" transform="rotate(-90 156.2 65.3)">SpiceOrder</text>
<text x="156.2" y="60.6" transform="rotate(-90 156.2 60.6)">1</text>
</g>
</svg>
